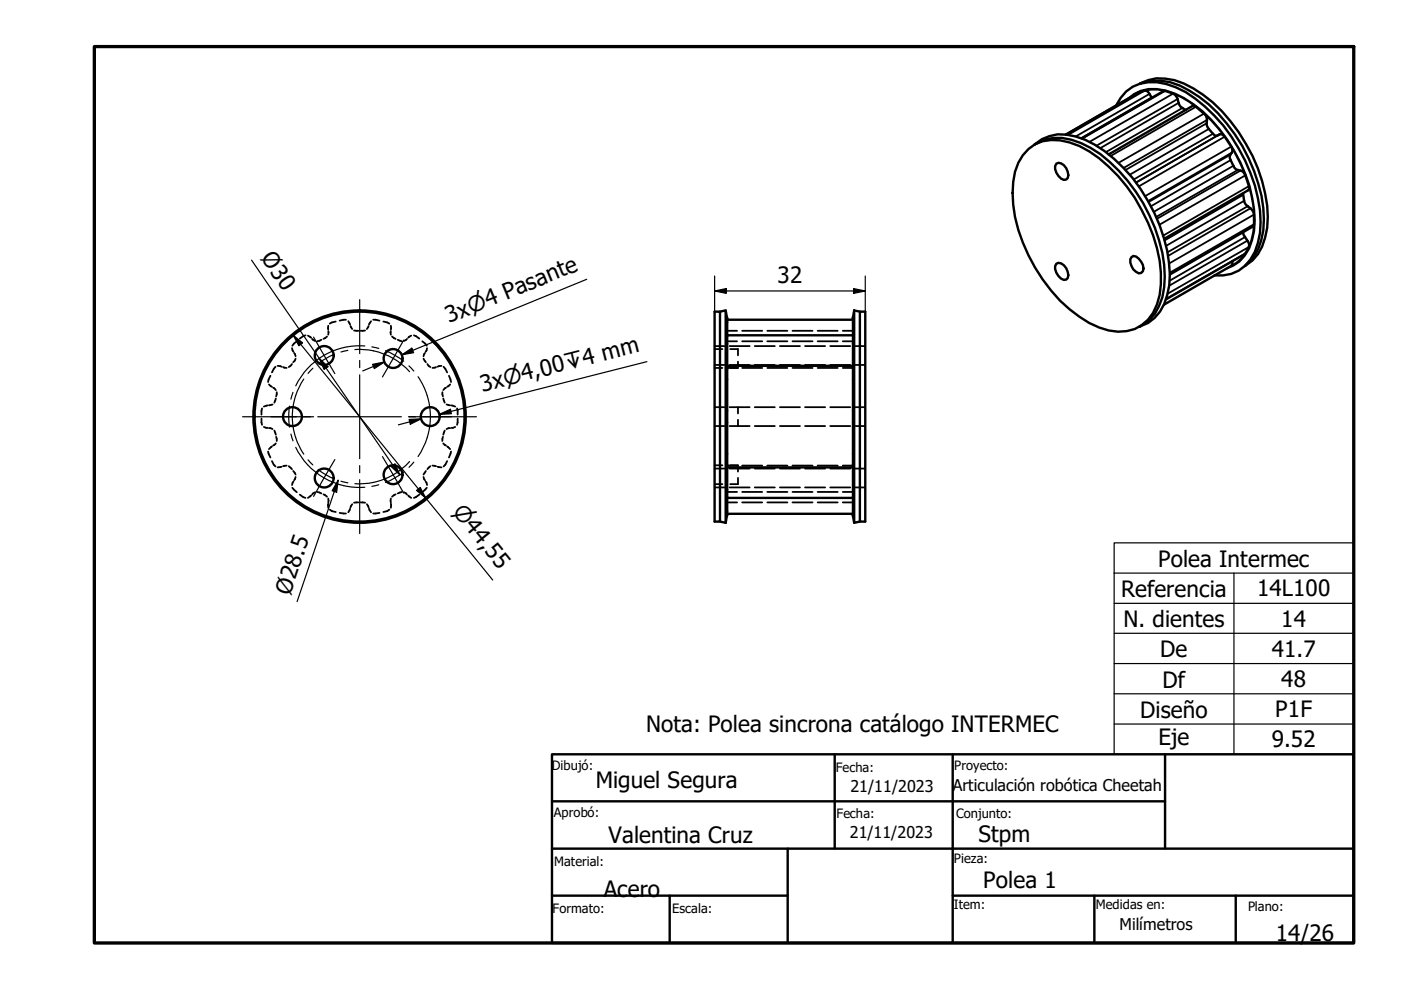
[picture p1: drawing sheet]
<svg xmlns="http://www.w3.org/2000/svg" width="297mm" height="210mm" viewBox="0 0 297 210" stroke-linecap="round" stroke-linejoin="round" font-family="sans-serif">
<!-- layer: Oculto (ISO) -->
<g fill="none" stroke="#000" stroke-width=".38">
<path d="M57.3 79.7l-.5 1.3M58.4 77.8l-.7 1.2M58.9 77.6l.8 .2M60 77.8l.8 .2M61.9 73.8l.3 .8M61.9 77.2l-.7 .6M62.4 74.8l.3 .7M62.7 76l-.5 .8M62.9 72.4l-.9 .9M64.8 71.1l-1.2 .7M65.3 71.2l.7 .4M66.2 71.9l.6 .4"/>
<path d="M68.1 72l-.9 .4M69.3 71.3l-.7 .6M69.6 70.2v.8M69.6 69.1v.8M71.2 68.2l-1.3 .4M73.3 67.8l-1.3 .2M73.9 68.1l.3 .7M74.3 69.1l.4 .7M75.1 70.1h.9M77.4 70.1h-.9M78.2 69.1l-.4 .7M78.7 68.1l-.5 .7"/>
<path d="M79.1 67.8l1.4 .2M81.3 68.2l1.2 .4M82.9 69.1v.8M82.9 70.2v.8M83.1 71.3l.8 .6M84.3 72l.9 .4M86.3 71.9l-.6 .4M87.2 71.2l-.6 .4M87.8 71.1l1.1 .7M89.5 72.4l1 .9M89.8 76l.5 .8M90.1 74.8l-.3 .7"/>
<path d="M90.6 73.8l-.4 .8M90.6 77.2l.6 .6M92.5 77.8l-.8 .2M93.6 77.6l-.8 .2M94 77.8l.8 1.2M95.2 79.7l.4 1.3M151.5 78h1.7M151.5 74h1.7M151.5 77.4h2.1M151.5 73.4h2.1M154.2 70.1h2.1M154.2 72.4h2.1"/>
<path d="M154.7 77.4h4.2M154.7 73.4h4.2M154.8 74h1.7v1.3M156.5 76.7v1.3h-2.3M157.4 70.1h4.2M157.4 78h4.2M157.4 72.4h4.2M160 77.4h4.3M160 73.4h4.3M162.7 70.1h4.2M162.7 78h4.2M162.7 72.4h4.2"/>
<path d="M165.4 77.4h4.2M165.4 73.4h4.2M168 70.1h4.3M168 78h4.3M168 72.4h4.3M170.7 77.4h4.2M170.7 73.4h4.2M173.4 70.1h4.2M173.4 78h4.2M173.4 72.4h4.2M176 77.4h4.3M176 73.4h4.3"/>
<path d="M178.7 70.1h2.1M178.7 78h2.1M178.7 72.4h2.1M181.4 77.4h2.1M181.4 73.4h2.1M55.4 88.7l.2 1.4M55.6 86.6l-.2 1.3M55.9 90.5l.9 .2M56.8 86l-.9 .2M56.8 95.7l.5 1.3M57 81.5l.7 .5M57 90.8l.8 .2"/>
<path d="M57.7 97.8l.7 1.1M57.7 94.7l-.7 .5M57.8 85.8l-.8 .2M57.9 82.2l.6 .5M58.2 91.3l.3 .9M58.5 94l-.6 .5M58.5 84.5l-.3 .9M58.5 92.6l.2 .9M58.7 83.2l-.2 .8M59.7 99l-.8 .1M60.8 98.7l-.8 .1M61.2 98.8l.7 .7"/>
<path d="M62.2 99.9l.5 .7M90.3 99.9l-.5 .7M91.2 98.8l-.6 .7M91.7 98.7l.8 .1M92.8 99l.8 .1M93.8 83.2l.1 .8M93.9 92.6l-.1 .9M94 84.5l.3 .9M94 94l.6 .5M94.3 91.3l-.3 .9M94.6 82.2l-.6 .5M94.7 85.8l.7 .2"/>
<path d="M94.8 97.8l-.8 1.1M94.8 94.7l.6 .5M95.4 81.5l-.6 .5M95.4 90.8l-.7 .2M95.6 95.7l-.4 1.3M95.7 86l.8 .2M96.5 90.5l-.8 .2M96.9 86.6l.1 1.3M97 88.7l-.1 1.4M151.5 90.3h2.1M151.5 86.3h2.1M151.5 98.7h1.7"/>
<path d="M151.5 99.3h2.1M154.2 98.7h2.1M154.7 90.3h4.2M154.7 86.3h4.2M154.7 99.3h4.2M154.8 98.7h1.7v1.3M156.5 86.3v1.4M156.5 89v1.3M157.4 98.7h4.2M160 90.3h4.3M160 86.3h4.3M160 99.3h4.3"/>
<path d="M162.7 98.7h4.2M165.4 90.3h4.2M165.4 86.3h4.2M165.4 99.3h4.2M168 98.7h4.3M170.7 90.3h4.2M170.7 86.3h4.2M170.7 99.3h4.2M173.4 98.7h4.2M176 90.3h4.3M176 86.3h4.3M176 99.3h4.3"/>
<path d="M178.7 98.7h2.1M181.4 90.3h2.1M181.4 86.3h2.1M181.4 99.3h2.1M62 103.4l.9 1M62.2 102.1l-.3 .7M62.7 101.1l-.3 .7M63.6 104.9l1.2 .7M66 105.1l-.7 .5M66.8 104.4l-.6 .5M67.2 104.3l.9 .3M68.6 104.8l.7 .5"/>
<path d="M69.6 105.7v.8M69.6 106.8v.9M69.9 108l.5 .4 .8 .2M72 108.7l1.3 .2M74.2 107.9l-.3 .7M74.7 106.9l-.4 .7M76 106.5l-.9 .1M76.5 106.5l.9 .1M77.8 106.9l.4 .7M78.2 107.9l.5 .7M80.5 108.7l-1.4 .2M82.5 108l-.4 .4-.8 .2"/>
<path d="M82.9 106.8v.9M82.9 105.7v.8M83.9 104.8l-.8 .5M85.2 104.3l-.9 .3M85.7 104.4l.6 .5M86.6 105.1l.6 .5M88.9 104.9l-1.1 .7M89.8 101.1l.3 .7M90.2 102.1l.4 .7M90.5 103.4l-1 1M151.5 102.7h1.7M151.5 103.3h2.1"/>
<path d="M154.2 106.5h2.1M154.2 104.3h2.1M154.7 103.3h4.2M156.5 101.3v1.4h-1.7M157.4 106.5h4.2M157.4 104.3h4.2M160 103.3h4.3M162.7 106.5h4.2M162.7 104.3h4.2M165.4 103.3h4.2M168 106.5h4.3M168 104.3h4.3"/>
<path d="M170.7 103.3h4.2M173.4 106.5h4.2M173.4 104.3h4.2M176 103.3h4.3M178.7 106.5h2.1M178.7 104.3h2.1M181.4 103.3h2.1"/>
</g>
<!-- layer: Visible (ISO) -->
<g fill="none" stroke="#000" stroke-width=".51">
<path d="M241.6 17.8a11.7 11.7 0 0 1 10.6 1.4 31.9 31.9 0 0 1 12.5 14.4 28.3 28.3 0 0 1 3.1 15.3 10.9 10.9 0 0 1-3.9 7.5M241.8 17.7a9.3 9.3 0 0 1 7.2-.7 25.3 25.3 0 0 1 11.9 8.8 34.1 34.1 0 0 1 7.9 20.2 14.7 14.7 0 0 1-2.1 7.9l-1.1 1.3-1.6 1.1M218.1 31.6a7.9 7.9 0 0 1 6.6-1.8 18.2 18.2 0 0 1 10.4 5.5 37.4 37.4 0 0 1 10.8 20 17.8 17.8 0 0 1-1.4 11 8.2 8.2 0 0 1-9.4 3.8 25.6 25.6 0 0 1-14.1-10.9 33.9 33.9 0 0 1-6.3-18.3 12.1 12.1 0 0 1 3.4-9.3zM219.3 30.7a9.8 9.8 0 0 1 9.9-.4 30.3 30.3 0 0 1 13.2 12.8 33 33 0 0 1 4.6 15.5 12.3 12.3 0 0 1-3.3 9.2l-2.1 1.5M219.4 30.6a8.7 8.7 0 0 1 8.6-1.7 25.6 25.6 0 0 1 12.1 8.8 35.5 35.5 0 0 1 7.9 20.4 14.7 14.7 0 0 1-2.1 8 7.9 7.9 0 0 1-4.2 3.2M224 34.7a1.58 1.58 0 0 1 2.1 1 1.81 1.81 0 0 1 0 2.4 1.93 1.93 0 0 1-2.1-1.5l-.3-.8v-.6zM235.1 32.7l17.8-10.2h.3a5.6 5.6 0 0 1 2.6 2.5l.1 .4a3.1 3.1 0 0 0 1.9 3.4l1.1-.4 .4 .2 1.7 2.5a1.22 1.22 0 0 1-.1 1.7l-.2 .3a5.3 5.3 0 0 0 1.4 2.8l.3 .1a1.54 1.54 0 0 1 1.6 1.2l.8 2.3 .1 .5-.3 .4-17.8 10.2M236.7 22.3a8.1 8.1 0 0 1 8.6-4.9 18.1 18.1 0 0 1 10.2 5.2 35.6 35.6 0 0 1 11.8 24.5 13.3 13.3 0 0 1-3.3 9.3 7.9 7.9 0 0 1-6.5 2M244.2 20.7l-.8-1.2-.4-.3-1.7 .5-15.4 8.8M251.4 23.3a2.47 2.47 0 0 1-1.7-2.3l-.3-.5a3.1 3.1 0 0 0-2.8-1.2l-17.2 10M224 55.9a1.58 1.58 0 0 1 2.1 1 1.81 1.81 0 0 1 0 2.4 1.93 1.93 0 0 1-2.1-1.5l-.3-.7v-.7zM239.9 54.5l.4-.2a2.79 2.79 0 0 1 2 3.2l-.4 .4a2.01 2.01 0 0 1-2-1.5l-.3-.7v-.7z"/>
<path d="M261.2 55.4v.7l-.2 .3-14.2 8.2M263.5 49.2l.5 1.1a2.38 2.38 0 0 1 .8 2.1l-.9 1.5-16.7 9.6M263.6 41a2.88 2.88 0 0 0 1.5 3.2l.4 .3a4.2 4.2 0 0 1 .3 3.4l-17.8 10.3M151.5 66.1h1.2v44.5h-1.2zM152.7 66.1l1.2-.3 .3 1.7M153.9 65.8v45M154.2 67.5v41.7M154.2 77.6h26.6M154.2 71.1h26.6M154.2 67.8h26.6M180.8 67.3v.2M180.8 67.5v41.7"/>
<path d="M181.1 65.8v45M181.1 65.8l-.3 1.5M181.1 65.8l1.2 .3M182.3 66.1h1.2v44.5h-1.2zM154.2 99.1h26.6M152.7 110.6l1.2 .2M154.2 105.6h26.6M154.2 108.9h26.6M154.2 109.2l-.3 1.6M180.8 109.2v.2M180.8 109.4l.3 1.4 1.2-.2"/>
<circle cx="68.7" cy="75.4" r="2"/>
<circle cx="83.3" cy="76" r="2"/>
<circle cx="62" cy="88.3" r="2"/>
<circle cx="76.2" cy="88.3" r="22.5"/>
<circle cx="76.2" cy="88.3" r="22.3"/>
<circle cx="91.2" cy="88.3" r="2"/>
<circle cx="68.7" cy="101.3" r="2"/>
<circle cx="83.3" cy="100.7" r="2"/>
</g>
<!-- layer: Visible fina (ISO) -->
<g fill="none" stroke="#000" stroke-width=".38">
<path d="M243.7 19.9l-15.6 9M226.4 28.6l16.3-9.4 2.8-.2 1.5 .3-17.5 10.1M231 30.1l17.7-10.3 3.3 1.7 1.6 1.1-18.1 10.5M237.2 34.5l18.1-10.4 1.5 1.5 2.9 3.4-18.3 10.5M239.1 20.9a7.9 7.9 0 0 1 8-1.8 24.3 24.3 0 0 1 13.1 10.5 29.7 29.7 0 0 1 5.7 19.4 9.5 9.5 0 0 1-4.4 7.4l-1.5 .6M240.2 20.3l1.1-.6-15.4 8.8M244.2 20.7l-15 8.6M249.7 21l-17.2 9.9M249.9 21.8l-16.6 9.6M250.7 22.9l-16.2 9.3M255.8 26.1l-17.2 9.9M255.9 25.4l-17.6 10.2"/>
<path d="M256.3 27.3l-16.8 9.8M257.2 28.4l-16.9 9.7M258.6 28.5l-17.7 10.2M260.9 32.8l-17.4 10M260.9 33.9l-16.9 9.8M261.2 32.4l-17.8 10.2M261.5 35.2l-16.9 9.7M262.4 36l-17.3 10M263 36.2l-17.7 10.2M242.8 41.6l18.2-10.5 2.1 4 .9 2.1-18.2 10.5M246.6 49.9l18.2-10.4 .9 4 .2 2-18 10.4M248 57.8l17.9-10.3-.2 1.7-.9 3.2-17.2 9.9"/>
<path d="M261 56.4l1.2-.7 .9-.9 .9-1-16.8 9.6M263.6 41.3l-16.6 9.7M263.8 42.6l-16.5 9.5M264 50.3l-16 9.2M264.5 51l-16.7 9.6M264.5 43.7l-17 9.8M265.1 44.2l-17.5 10.1"/>
</g>
<!-- layer: Borde (ISO) -->
<path d="M20 9.9h267v190h-267z" fill="none" stroke="#000" stroke-width=".7"/>
<path d="M117 159.9h170v40h-170zM177 159.9v20M202 159.9v40M247 159.9v20M117 169.9h130M117 179.9h170M167 179.9v20M117 189.9h50M142 189.9v10M202 189.9h85M232 189.9v10M262 189.9v10" fill="none" stroke="#000" stroke-width=".51"/>
<!-- layer: Marca de centro (ISO) -->
<g fill="none" stroke="#000" stroke-width=".25">
<path d="M66.5 71.5l4.5 7.7M76.3 63.5v11.5M76.3 76.4v1.5M76.3 79.5v17.8M85.6 72.1l-4.5 7.8M51.4 88.4h11.5M57.5 88.4h9M64.3 88.4h1.5M67.4 88.4h17.7M71 97.4l-4.5 7.9M76.3 98.7v1.5M81.1 96.8l4.5 7.8"/>
<path d="M86.6 88.4h1.5M86.7 88.4h9.1M89.6 88.4h11.4M76.3 101.7v11.4"/>
</g>
<!-- layer: Cota (ISO) -->
<g fill="none" stroke="#000" stroke-width=".25">
<path d="M53.3 55.2l31.5 45.5M124.4 59.2l-39.2 16 2.3-.9M151.5 58.5v7.6M183.5 58.5v7.6M62.2 71.1l1.9 1.6-.7 .6zM62.2 71.1l42.3 51.9M67.7 76l1.8 1.8-.8 .5zM79 77.3l2.5-.6-2.1 1.4zM81.5 76.7l-4.6 1.9M85.2 75.2l2.1-1.4 .4 1zM137.2 76.7l-44 11.2 2.4-.7M151.5 61.7l2.5-.5v1z"/>
<path d="M151.5 61.7h32M181 61.2l2.5 .5-2.5 .5zM82.9 98.9l.9-.6 1 2.4zM86.7 88.9l2.6-.1-2.3 1.2zM89.3 88.8l-4.8 1.3M93.2 87.9l2.3-1.1 .2 .9zM71.7 101.8l-.3 2.6-1-.4zM71.7 101.8l-8.7 25.7M88.3 104l.8-.7 1.2 2.3z"/>
</g>
<g fill="#000">
<path d="M62.2 71.1l1.9 1.6-.7 .6z" fill-rule="evenodd"/>
<path d="M67.7 76l1.8 1.8-.8 .5z" fill-rule="evenodd"/>
<path d="M79 77.3l2.5-.6-2.1 1.4z" fill-rule="evenodd"/>
<path d="M85.2 75.2l2.1-1.4 .4 1z" fill-rule="evenodd"/>
<path d="M151.5 61.7l2.5-.5v1z" fill-rule="evenodd"/>
<path d="M181 61.2l2.5 .5-2.5 .5z" fill-rule="evenodd"/>
<path d="M82.9 98.9l.9-.6 1 2.4z" fill-rule="evenodd"/>
<path d="M86.7 88.9l2.6-.1-2.3 1.2z" fill-rule="evenodd"/>
<path d="M93.2 87.9l2.3-1.1 .2 .9z" fill-rule="evenodd"/>
<path d="M71.7 101.8l-.3 2.6-1-.4z" fill-rule="evenodd"/>
<path d="M88.3 104l.8-.7 1.2 2.3z" fill-rule="evenodd"/>
</g>
<!-- layer: Eje (ISO) -->
<g fill="none" stroke="#000" stroke-width=".25">
<path d="M66.3 78.1l-1 1.1M70.9 75.1l-1.8 .9-1.6 1.1M73.8 74.3l-1.5 .3M75.2 74.1a14.3 14.3 0 0 1 11.6 4.7M77.4 73.4a15 15 0 0 0-14.7 8.4M78.8 73.5l1.5 .4M81.7 74.4l2.3 1.1 1.6 1.1M86.7 77.6l1 1.1M88.6 79.9a15 15 0 0 1 2.6 8.4M61.4 86.1l-.2 1.9 .2 2.6M61.7 92l.4 1.5M62.1 83.2l-.4 1.4"/>
<path d="M62.7 94.9a15 15 0 0 0 14.6 8.4M64.4 80.4a14.3 14.3 0 0 0 0 15.9M65.3 97.5l1 1.1M67.5 99.6l1.6 1.1 1.8 .8M86.8 97.9a14.3 14.3 0 0 1-11.6 4.7M87.7 98l-1 1.1M91.2 88.3a15 15 0 0 1-2.6 8.5M72.3 102l1.5 .4M80.3 102.8l-1.5 .3M85.6 100.1l-2.1 1.4-1.8 .8"/>
</g>
<path d="M236.2 121.5v-6.4h50.8v6.4M236.2 121.5v38.4h50.8v-38.4M236.2 121.5h50.8M236.2 127.9h50.8M236.2 134.3h50.8M261.6 121.5v38.4M236.2 140.7h50.8M236.2 147.1h50.8M236.2 153.5h50.8" fill="none" stroke="#000" stroke-width=".25"/>
<g font-size="4.8">
<text x="55.2" y="54.8" transform="rotate(55 55.2 54.8)">Ø30</text>
<text x="164.8" y="60.1">32</text>
<text x="95.2" y="68.6" transform="rotate(-22 95.2 68.6)">3x⌀4 Pasante</text>
<text x="102.3" y="83" transform="rotate(-14 102.3 83)">3x⌀4,00↧4 mm</text>
<text x="245.6" y="120.1">Polea Intermec</text>
<text x="61.5" y="126.3" transform="rotate(-71 61.5 126.3)">Ø28.5</text>
<text x="237.7" y="126.5">Referencia</text>
<text x="266.5" y="126.5">14L100</text>
<text x="238.2" y="132.9">N. dientes</text>
<text x="271.7" y="132.9">14</text>
<text x="246" y="139.2">De</text>
<text x="269.6" y="139.2">41.7</text>
<text x="246.4" y="145.8">Df</text>
<text x="271.7" y="145.6">48</text>
<text x="137" y="155.2">Nota: Polea sincrona catálogo INTERMEC</text>
<text x="241.7" y="152.2">Diseño</text>
<text x="270.4" y="152.1">P1F</text>
<text x="245.6" y="158">Eje</text>
<text x="269.6" y="158.5">9.52</text>
<text x="126.3" y="167">Miguel Segura</text>
<text x="129" y="178.7">Valentina Cruz</text>
<text x="207.5" y="178.6">Stpm</text>
<text x="128" y="190.2">Acero</text>
<text x="208.5" y="188.2">Polea 1</text>
<text x="270.5" y="199.6">14/26</text>
</g>
<text font-size="4.6" x="95.8" y="108.6" transform="rotate(51 95.8 108.6)">⌀44,55</text>
<g font-size="3.4">
<text x="180.3" y="167.9">21/11/2023</text>
<text x="202" y="167.7">Articulación robótica Cheetah</text>
<text x="180.1" y="177.6">21/11/2023</text>
<text x="237.4" y="197.1">Milímetros</text>
</g>
<g font-size="2.7">
<text x="117" y="163.4">Dibujó:</text>
<text x="177.2" y="163.6">Fecha:</text>
<text x="202.3" y="163.3">Proyecto:</text>
<text x="117.4" y="173.3">Aprobó:</text>
<text x="177.4" y="173.5">Fecha:</text>
<text x="202.7" y="173.5">Conjunto:</text>
<text x="117.5" y="183.6">Material:</text>
<text x="202.2" y="183">Pieza:</text>
<text x="117.2" y="193.6">Formato:</text>
<text x="142.5" y="193.6">Escala:</text>
<text x="202.2" y="192.6">Item:</text>
<text x="232.3" y="192.7">Medidas en:</text>
<text x="264.6" y="193.1">Plano:</text>
</g>
</svg>
